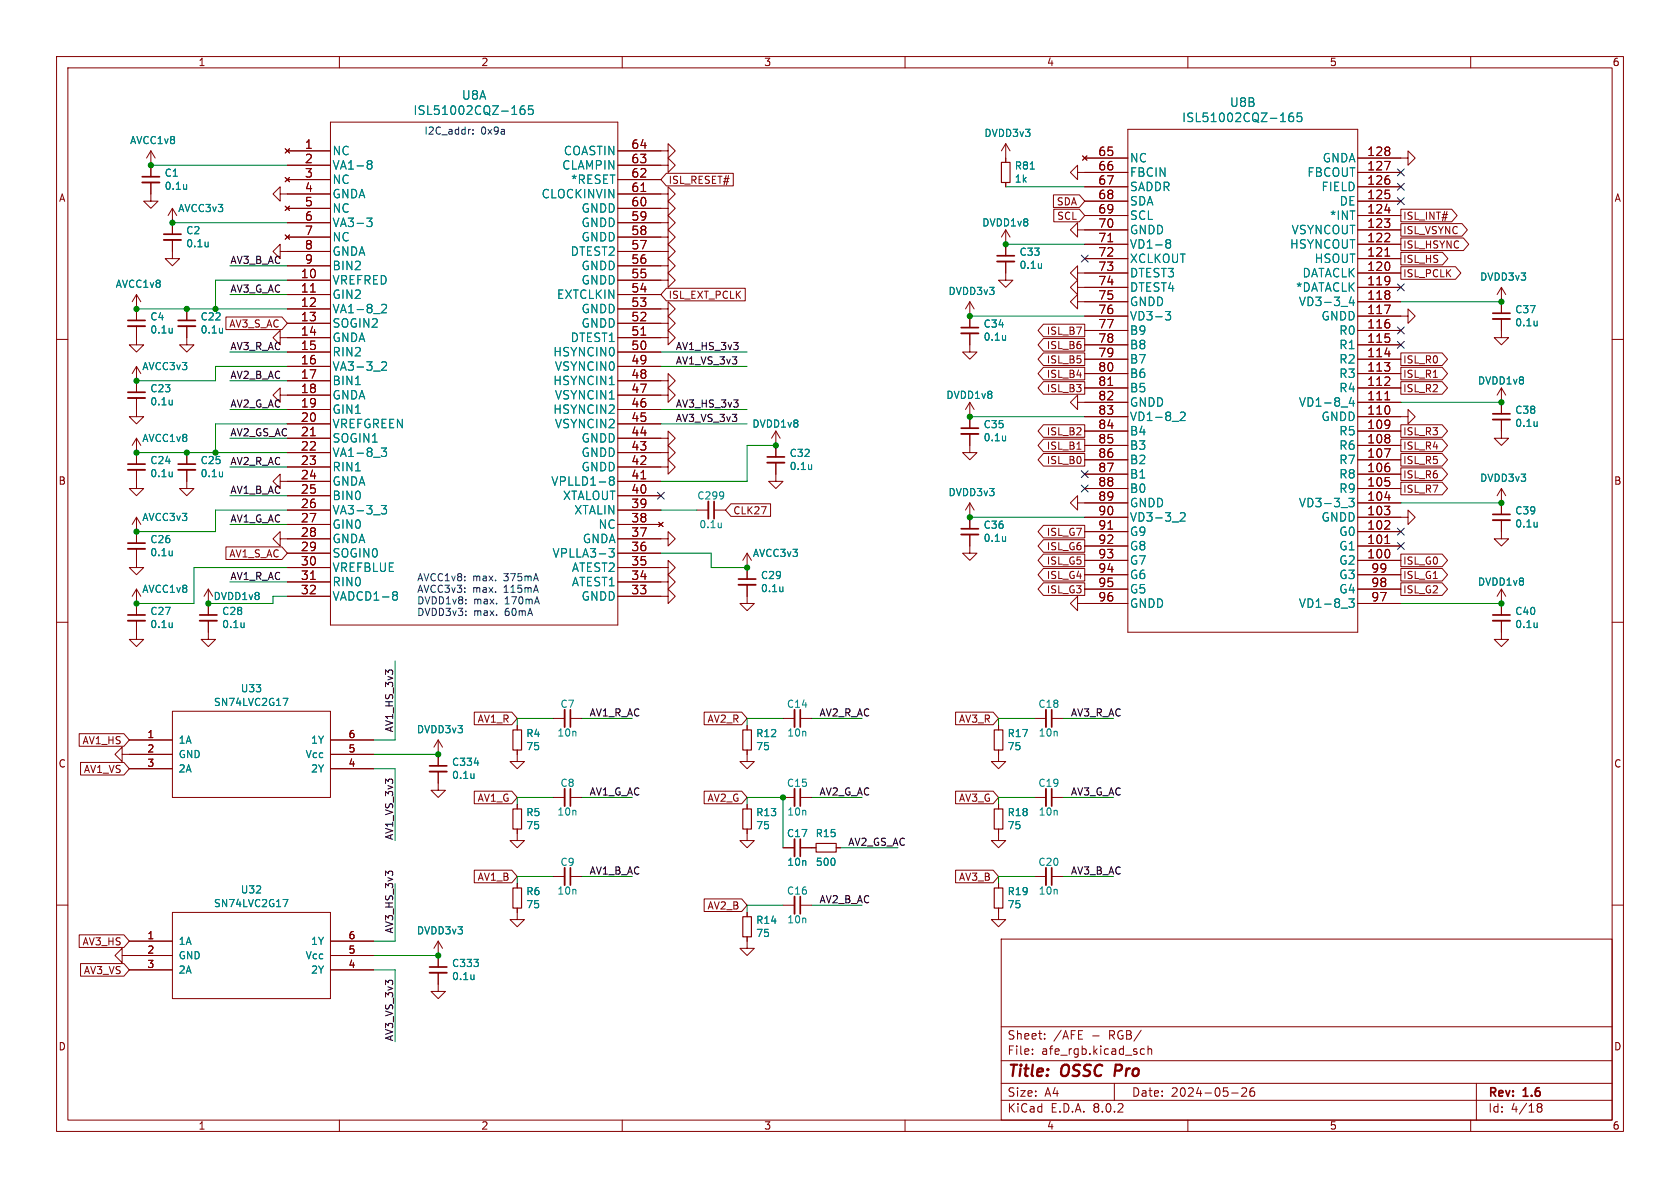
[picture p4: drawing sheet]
<svg xmlns="http://www.w3.org/2000/svg" width="297mm" height="210mm" viewBox="0 0 297 210" stroke-linecap="round" stroke-linejoin="round" font-family="sans-serif">
<g fill="none" stroke="#840000" stroke-width=".18">
<path d="M10 10h277v190h-277zM12 12h273v186h-273zM60 10v2M110 10v2M160 10v2M210 10v2M260 10v2M26.7 32.3v3.3h1.2l-1.2 1.2-1.3-1.2h1.3M26.7 26.7v4.5M26.7 26.7l-.8 1.2M26.7 26.7l.7 1.2M30.5 36.8l-.8 1.3"/>
<path d="M30.5 36.8v4.6M30.5 36.8l.7 1.3M49.5 34.3v-1.3l-1.2 1.3 1.2 1.3v-1.3h8.9M50.4 26.3l.8 .8M50.4 31.4l.8 .7M50.4 36.4l.8 .8M50.8 26.7h7.6M50.8 29.2h7.6M50.8 31.8h7.6M50.8 36.8h7.6M50.8 39.4h7.6M51.2 26.3l-.8 .8"/>
<path d="M51.2 31.4l-.8 .7M51.2 36.4l-.8 .8M58.4 21.6h50.8v88.9h-50.8zM109.2 26.7h8.9v-1.3l1.3 1.3-1.3 1.2v-1.2M109.2 29.2h8.9v-1.3l1.3 1.3-1.3 1.3v-1.3M109.2 34.3h8.9v-1.3l1.3 1.3-1.3 1.3v-1.3M109.2 39.4h8.9v-1.3l1.3 1.3-1.3 1.2v-1.2M109.2 36.8h8.9v-1.2l1.3 1.2-1.3 1.3v-1.3M109.2 31.8h7.6M113.3 33.8h.9M117.8 30.6h11.8v2.3h-11.8l-1-1.1zM177.8 25.4l-.8 1.3"/>
<path d="M177.8 25.4v3.3M177.8 32.3v.7M177.8 25.4l.8 1.3M186.2 34.4h4.6l1 1.2-1 1.1h-4.6zM186.3 37h4.5l1 1.1-1 1.1h-4.5zM190.5 30.5v-1.3l-1.3 1.3 1.3 1.3v-1.3h8.9M191.4 27.6l.8 .7M191.8 38.1h7.6M191.8 35.6h7.6M191.8 33h7.6M191.8 27.9h7.6M192.2 27.6l-.8 .7"/>
<path d="M199.4 22.9h40.6v88.9h-40.6zM240 27.9h8.9v-1.2l1.3 1.2-1.3 1.3v-1.3M240 38.1h7.6M240 35.6h7.6M240 33h7.6M240 30.5h7.6M244.8 28.5h1l-.7 1.5M244.8 37.2h1M247.6 37h9l1 1.1-1 1.1h-9zM247.6 39.5h10.9l.9 1.1-.9 1.2h-10.9zM10 60h2M24.1 57.7v3.3h1.3l-1.3 1.2-1.2-1.2h1.2"/>
<path d="M24.1 52.1v4.5M24.1 52.1l-.7 1.2M24.1 52.1l.8 1.2M30.5 42.4v3.3h1.2l-1.2 1.3-1.3-1.3h1.3M33 57.7v3.3h1.3l-1.3 1.2-1.3-1.2h1.3M33 54.6v2M39.9 56h9.9l1 1.2-1 1.1h-9.9zM49.5 59.7v-1.3l-1.2 1.3 1.2 1.3v-1.3h8.9M49.5 44.5v-1.3l-1.2 1.3 1.2 1.2v-1.2h8.9M50.4 41.5l.8 .8M50.8 49.5h7.6M50.8 52.1h7.6"/>
<path d="M50.8 54.6h7.6M50.8 57.2h7.6M50.8 47h7.6M50.8 41.9h7.6M51.2 41.5l-.8 .8M54.9 51.6h.9M109.2 57.2h8.9v-1.3l1.3 1.3-1.3 1.2v-1.2M109.2 54.6h8.9v-1.3l1.3 1.3-1.3 1.3v-1.3M109.2 59.7h8.9v-1.3l1.3 1.3-1.3 1.3v-1.3M109.2 41.9h8.9v-1.3l1.3 1.3-1.3 1.3v-1.3M109.2 49.5h8.9v-1.2l1.3 1.2-1.3 1.3v-1.3M109.2 47h8.9v-1.3l1.3 1.3-1.3 1.3v-1.3"/>
<path d="M109.2 44.5h8.9v-1.3l1.3 1.3-1.3 1.2v-1.2M109.2 52.1h7.6M113.3 59.2h.9M117.8 51h14v2.2h-14l-1-1.1zM171.4 58.9v3.3h1.3l-1.3 1.3-1.2-1.3h1.2M171.4 53.3v4.6M171.4 53.3l-.7 1.3M171.4 53.3l.8 1.3M177.8 46.2v3.3h1.3l-1.3 1.3-1.3-1.3h1.3M177.8 40.6v4.6M177.8 40.6l-.8 1.3M177.8 40.6l.8 1.3"/>
<path d="M184.5 57.3h7.3v2.2h-7.3l-1-1.1zM184.5 59.8h7.3v2.3h-7.3l-1-1.1zM190.5 50.8v-1.3l-1.3 1.3 1.3 1.3v-1.3h8.9M190.5 48.3v-1.3l-1.3 1.3 1.3 1.2v-1.2h8.9M190.5 53.3v-1.2l-1.3 1.2 1.3 1.3v-1.3h8.9M190.5 40.6v-1.2l-1.3 1.2 1.3 1.3v-1.3h8.9M191.8 58.4h7.6M191.8 55.9h7.6M191.8 45.7h7.6M191.8 43.2h7.6M195.9 42.7h.8M240 55.9h8.9v-1.3l1.3 1.3-1.3 1.3v-1.3"/>
<path d="M240 58.4h7.6M240 53.3h7.6M240 50.8h7.6M240 48.3h7.6M240 45.7h7.6M240 43.2h7.6M240 40.6h7.6M244.8 53.9h1l-.7 1.5M244.8 45.3h.9M247.6 44.6h7.4l1 1.1-1 1.1h-7.4zM247.6 42.1h11.1l1 1.1-1 1.1h-11.1zM247.6 47.1h9.7l1 1.2-1 1.1h-9.7z"/>
<path d="M265.4 56.4v3.3h1.3l-1.3 1.3-1.2-1.3h1.2M265.4 50.8v4.6M265.4 50.8l-.7 1.3M265.4 50.8l.8 1.3M285 60h2M24.1 70.4v3.3h1.3l-1.3 1.2-1.2-1.2h1.2M24.1 64.8v4.5M24.1 77.5v4.5M24.1 77.5l-.7 1.2M24.1 77.5l.8 1.2M24.1 64.8l-.7 1.2M24.1 64.8l.8 1.2"/>
<path d="M49.5 69.9v-1.3l-1.2 1.3 1.2 1.2v-1.2h8.9M50.8 62.2h7.6M50.8 64.8h7.6M50.8 67.3h7.6M50.8 72.4h7.6M50.8 74.9h7.6M50.8 77.5h7.6M54.9 77h.9M109.2 77.5h8.9v-1.3l1.3 1.3-1.3 1.2v-1.2M109.2 69.9h8.9v-1.3l1.3 1.3-1.3 1.2v-1.2M109.2 67.3h8.9v-1.3l1.3 1.3-1.3 1.3v-1.3M109.2 62.2h7.6"/>
<path d="M109.2 64.8h7.6M109.2 72.4h7.6M109.2 74.9h7.6M137.2 76.2l-.8 1.3M137.2 76.2v4.6M137.2 76.2l.7 1.3M171.4 76.7v3.3h1.3l-1.3 1.3-1.2-1.3h1.2M171.4 71.1l-.7 1.3M171.4 71.1v4.6M171.4 71.1l.8 1.3M184.5 77.6h7.3v2.3h-7.3l-1-1.2zM184.5 75.1h7.3v2.2h-7.3l-1-1.1z"/>
<path d="M184.5 64.9h7.3v2.3h-7.3l-1-1.2zM184.5 67.5h7.3v2.2h-7.3l-1-1.1zM184.5 62.4h7.3v2.2h-7.3l-1-1.1zM190.4 79.4h.7M190.5 71.1v-1.2l-1.3 1.2 1.3 1.3v-1.3h8.9M191.8 78.7h7.6M191.8 76.2h7.6M191.8 73.7h7.6M191.8 68.6h7.6M191.8 66h7.6M191.8 63.5h7.6M191.8 61h7.6"/>
<path d="M195.9 68.1h.8M240 73.7h8.9v-1.3l1.3 1.3-1.3 1.2v-1.2M240 78.7h7.6M240 76.2h7.6M240 71.1h7.6M240 68.6h7.6M240 66h7.6M240 63.5h7.6M240 61h7.6M244.8 79.3h1l-.7 1.5M244.8 70.7h.9M244.8 62.6h1"/>
<path d="M247.6 62.4h7.4l.9 1.1-.9 1.1h-7.4zM247.6 64.9h7.4l.9 1.1-.9 1.2h-7.4zM247.6 67.5h7.4l.9 1.1-.9 1.1h-7.4zM247.6 77.6h7.4l.9 1.1-.9 1.2h-7.4zM247.6 75.1h7.4l.9 1.1-.9 1.1h-7.4zM265.4 74.2v3.3h1.3l-1.3 1.2-1.2-1.2h1.2M265.4 68.6l-.7 1.3M265.4 68.6v4.6M265.4 68.6l.8 1.3M24.1 83.1v3.3h1.3l-1.3 1.2-1.2-1.2h1.2M24.1 97v3.3h1.3l-1.3 1.3-1.2-1.3h1.2M24.1 91.4l-.7 1.3"/>
<path d="M24.1 91.4v4.6M24.1 91.4l.8 1.3M33 83.1v3.3h1.3l-1.3 1.2-1.3-1.2h1.3M33 80v2M39.9 96.7h9.9l1 1.1-1 1.1h-9.9zM49.5 85.1v-1.3l-1.2 1.3 1.2 1.3v-1.3h8.9M49.5 95.3v-1.3l-1.2 1.3 1.2 1.2v-1.2h8.9M50.8 80h7.6M50.8 82.6h7.6M50.8 87.6h7.6M50.8 90.2h7.6M50.8 92.7h7.6"/>
<path d="M50.8 97.8h7.6M109.2 82.6h8.9v-1.3l1.3 1.3-1.3 1.2v-1.2M109.2 95.3h8.9v-1.3l1.3 1.3-1.3 1.2v-1.2M109.2 80h8.9v-1.3l1.3 1.3-1.3 1.3v-1.3M109.2 85.1h7.6M109.2 87.6h7.6M109.2 90.2h7.6M109.2 92.7h7.6M109.2 97.8h7.6M113.3 84.6h.9M116.5 92.3l.7 .8M117.2 92.3l-.7 .8"/>
<path d="M123.2 90.2h2M126.2 90.2h2.1M129.2 89.1h7v2.2h-7l-.9-1.1zM132.1 97.8v4.6M132.1 97.8l-.8 1.3M132.1 97.8l.7 1.3M137.2 81.8v3.3h1.2l-1.2 1.3-1.3-1.3h1.3M171.4 94.5v3.3h1.3l-1.3 1.3-1.2-1.3h1.2M171.4 88.9v4.6M171.4 88.9l-.7 1.3M171.4 88.9l.8 1.3M184.5 80.2h7.3v2.2h-7.3l-1-1.1z"/>
<path d="M184.5 97.9h7.3v2.3h-7.3l-1-1.1zM184.5 95.4h7.3v2.2h-7.3l-1-1.1zM184.5 92.9h7.3v2.2h-7.3l-1-1.1zM190.5 88.9v-1.3l-1.3 1.3 1.3 1.3v-1.3h8.9M191.8 99.1h7.6M191.8 96.5h7.6M191.8 94h7.6M191.8 91.4h7.6M191.8 86.4h7.6M191.8 83.8h7.6M191.8 81.3h7.6M195.9 93.5h.8"/>
<path d="M240 91.4h8.9v-1.2l1.3 1.2-1.3 1.3v-1.3M240 99.1h7.6M240 96.5h7.6M240 94h7.6M240 88.9h7.6M240 86.4h7.6M240 83.8h7.6M240 81.3h7.6M244.8 96.1h.9M244.8 88h1M247.6 82.7h7.4l.9 1.1-.9 1.1h-7.4zM247.6 80.2h7.4l.9 1.1-.9 1.1h-7.4z"/>
<path d="M247.6 97.9h7.4l.9 1.2-.9 1.1h-7.4zM247.6 85.2h7.4l.9 1.2-.9 1.1h-7.4zM265.4 91.9v3.4h1.3l-1.3 1.2-1.2-1.2h1.2M265.4 86.4v4.5M265.4 86.4l-.7 1.2M265.4 86.4l.8 1.2M10 110h2M24.1 109.7v3.3h1.3l-1.3 1.3-1.2-1.3h1.2M24.1 104.1v4.6M24.1 104.1l-.7 1.3M24.1 104.1l.8 1.3M36.8 109.7v3.3h1.3l-1.3 1.3-1.2-1.3h1.2"/>
<path d="M36.8 104.1v4.6M36.8 104.1l-.7 1.3M36.8 104.1l.8 1.3M50.8 100.3h7.6M50.8 102.9h7.6M50.8 105.4h7.6M54.9 102.4h.9M109.2 102.9h8.9v-1.3l1.3 1.3-1.3 1.2v-1.2M109.2 105.4h8.9v-1.3l1.3 1.3-1.3 1.3v-1.3M109.2 100.3h8.9v-1.2l1.3 1.2-1.3 1.3v-1.3M132.1 103.4v3.3h1.2l-1.2 1.3-1.3-1.3h1.3M184.5 100.5h7.3v2.2h-7.3l-1-1.1z"/>
<path d="M184.5 103h7.3v2.3h-7.3l-1-1.2zM190.5 106.7v-1.3l-1.3 1.3 1.3 1.3v-1.3h8.9M191.8 101.6h7.6M191.8 104.1h7.6M240 101.6h7.6M240 104.1h7.6M240 106.7h7.6M247.6 103h7.4l.9 1.1-.9 1.2h-7.4zM247.6 100.5h7.4l.9 1.1-.9 1.1h-7.4zM265.4 109.7v3.3h1.3l-1.3 1.3-1.2-1.3h1.2M265.4 104.1v4.6M265.4 104.1l-.7 1.3"/>
<path d="M265.4 104.1l.8 1.3M285 110h2M14 129.7h7.9l1 1.1-1 1.1h-7.9zM14.2 134.8h7.7l1 1.1-1 1.1h-7.7zM21.6 133.4v-1.3l-1.3 1.3 1.3 1.2v-1.2h8.9M22.9 130.8h7.6M22.9 135.9h7.6M30.5 125.7h27.9v15.3h-27.9zM58.4 130.8h7.6M58.4 133.4h7.6M58.4 135.9h7.6M77.5 136.4v3.3h1.2l-1.2 1.3-1.3-1.3h1.3"/>
<path d="M77.5 130.8v4.6M77.5 130.8l-.8 1.3M77.5 130.8l.7 1.3M83.8 125.9h6.7l.9 1.1-.9 1.1h-6.7zM83.8 139.9h6.7l.9 1.1-.9 1.1h-6.7zM91.4 132.6v2h1.3l-1.3 1.3-1.2-1.3h1.2M91.4 128.3v.7M97.8 127h2M100.8 127h2.1M124.5 125.9h6.6l1 1.1-1 1.1h-6.6zM124.5 139.9h6.6l1 1.1-1 1.1h-6.6zM132.1 132.6v2h1.2l-1.2 1.3-1.3-1.3h1.3"/>
<path d="M132.1 128.3v.7M138.4 127h2.1M141.5 127h2M168.9 139.9h6.7l.9 1.1-.9 1.1h-6.7zM168.9 125.9h6.7l.9 1.1-.9 1.1h-6.7zM176.5 132.6v2h1.3l-1.3 1.3-1.2-1.3h1.2M176.5 128.3v.7M182.9 127h2M185.9 127h2.1M10 160h2M83.8 153.8h6.7l.9 1.1-.9 1.2h-6.7zM91.4 146.6v2h1.3l-1.3 1.3-1.2-1.3h1.2"/>
<path d="M91.4 142.2v.8M91.4 156.2v.8M97.8 141h2M97.8 154.9h2M100.8 141h2.1M100.8 154.9h2.1M124.5 158.9h6.6l1 1.1-1 1.1h-6.6zM132.1 146.6v2h1.2l-1.2 1.3-1.3-1.3h1.3M132.1 142.2v.8M138.4 141h2.1M138.4 149.9h2.1M141.5 141h2"/>
<path d="M141.5 149.9h2.8M147.8 149.9h.8M168.9 153.8h6.7l.9 1.1-.9 1.2h-6.7zM176.5 146.6v2h1.3l-1.3 1.3-1.2-1.3h1.2M176.5 142.2v.8M176.5 156.2v.8M182.9 141h2M182.9 154.9h2M185.9 141h2.1M185.9 154.9h2.1M285 160h2M14 165.3h7.9l1 1.1-1 1.1h-7.9z"/>
<path d="M14.2 170.3h7.7l1 1.2-1 1.1h-7.7zM21.6 168.9v-1.3l-1.3 1.3 1.3 1.3v-1.3h8.9M22.9 166.4h7.6M22.9 171.5h7.6M30.5 161.3h27.9v15.2h-27.9zM58.4 166.4h7.6M58.4 168.9h7.6M58.4 171.5h7.6M77.5 172v3.3h1.2l-1.2 1.2-1.3-1.2h1.3M77.5 166.4l-.8 1.2M77.5 166.4v4.5M77.5 166.4l.7 1.2"/>
<path d="M91.4 160.5v2.1h1.3l-1.3 1.2-1.2-1.2h1.2M132.1 165.6v2h1.2l-1.2 1.3-1.3-1.3h1.3M132.1 161.3v.8M138.4 160h2.1M141.5 160h2M176.5 160.5v2.1h1.3l-1.3 1.2-1.2-1.2h1.2M177 166h108v32h-108zM60 198v2M110 198v2M160 198v2M177 194.5h108M177 191.5h108"/>
<path d="M177 187.5h108M177 181.5h108M182.5 186.3v.1M182.5 185.5v.1M184.7 183.6v.1M184.7 182.8v.1M197 191.5v3M201.6 186.1l.3 .3 .4-.1M202.3 185.5l-.4-.1-.3 .3M203 185.5l.2-.1 .3 .1 .1 .9M203 184.9v1.5M210 198v2"/>
<path d="M217.7 193.2h1.2M219.5 192.4l.6-.1 .2 .1 .1 .3-.9 1.1h.9M221.7 192.3a.59 .59 0 0 0-.7 .6v.6l.1 .2 .4 .1 .2-.1 .1-.5-.1-.3h-.5l-.2 .3M260 198v2M261 191.5v6.5M271.7 195.5l.3 .2M271.7 195.4l.3-.3 .5 .1 .1 .3-.3 .2M272 195.7h.3M272 195.7l-.3 .3M272.3 195.7l.3 .3-.1 .5-.5 .1-.3-.3"/>
</g>
<path d="M197.3 188.2l-.3 2" fill="none" stroke="#840000" stroke-width=".4"/>
<path d="M177 28.7h1.6v3.6h-1.6zM90.7 129h1.5v3.6h-1.5zM131.3 129h1.5v3.6h-1.5zM175.8 129h1.5v3.6h-1.5zM90.7 143h1.5v3.6h-1.5zM90.7 157h1.5v3.5h-1.5zM131.3 143h1.5v3.6h-1.5zM144.3 149.1h3.5v1.5h-3.5zM175.8 143h1.5v3.6h-1.5zM175.8 157h1.5v3.5h-1.5zM131.3 162.1h1.5v3.5h-1.5z" fill="none" stroke="#840000" stroke-width=".2"/>
<g fill="none" stroke="#008484" stroke-width=".18">
<path d="M92.7 18.7a.6 .6 0 0 0-.8 .7v.5l.2 .3h.4l.2-.1 .1-.5-.1-.2-.5-.1-.3 .3M94.2 18.7h-.7l-.1 .7 .2-.1 .5 .1 .2 .2-.1 .5-.2 .1-.6-.1M228.6 20a.6 .6 0 0 0-.8 .6v.6l.2 .2 .4 .1 .2-.1 .1-.6-.1-.2h-.5l-.3 .2M230.1 20h-.7l-.1 .7 .2-.1h.5l.2 .2-.1 .6-.2 .1-.6-.1M33 32.6v.9M33 33.4h-.1M64.8 38.6h1l-.5 .5 .4 .2 .1 .5-.3 .3h-.4M65.1 29h.1M65.1 28.5l.4-.1 .2 .1 .1 .3-.3 .2M65.2 29h.3M65.2 29l-.1 .1M65.5 29l.3 .3-.1 .5-.2 .1-.4-.1"/>
<path d="M182.1 29.9h.8M30.4 58v.9M30.4 58.8h.1M36.8 42.8v.8M36.8 43.5l-.1 .1M39.3 58v.9M39.3 58.8h.1M67.5 53.9l.6-.1 .2 .1v.3l-.9 1.1h.9M177.8 59.3v.8M184.1 46.6v.8M184.1 47.3v.1M206 55.1h1l-.5 .5 .4 .2v.6l-.2 .2-.6-.1"/>
<path d="M206.2 42.9l.2 .1M206.2 42.5l.2-.1 .5 .1 .1 .2-.3 .3M206.4 43h.3M206.4 43l-.2 .2M206.7 43l.3 .3-.1 .4-.2 .2-.5-.2M238.9 52.5l-.4 1h1M239.2 53v1M271.7 56.8v.8M271.7 57.5h.1M30.4 70.7v.9M30.4 71.5h.1M62.8 68h.9"/>
<path d="M67.4 79.2h.9l-.5 .6 .5 .1v.7l-.2 .1h-.5l-.2-.1M67.5 64.1l.6-.1 .2 .1v.3l-.9 1.1h.9M177.8 77.1v.8M177.8 60l-.1 .1M177.8 77.8l-.1 .1M208.7 73l.5-.2 .2 .2 .1 .3-.9 1h.9M238.9 70.2l-.4 1.1h1M239.2 70.8v1M271.7 74.5v.9M271.7 75.3h.1M30.4 83.4v.9M30.4 97.4v.8"/>
<path d="M30.4 84.2h.1M30.4 98.1v.1M39.3 83.4v.9M39.3 84.2h.1M67.4 89.4h.9l-.5 .5 .5 .2v.6l-.2 .2h-.5l-.2-.2M108 84.9l-.3 .3v.3l.3 .3 .4-.1 .2-.2-.1-.4-.2-.2M108 84.3l-.3 .3 .3 .3M108 84.9h.3M108.3 84.3l.3 .3-.3 .3M108.6 97l-.5 .5 .4 .2v.6l-.2 .2-.6-.1M127.5 92.4v.9M127.5 93.2h.1"/>
<path d="M143.5 82.2v.8M143.5 82.9h-.1M177.8 94.9v.8M177.8 95.6h-.1M208.7 90.8l.5-.2 .2 .2 .1 .3-.9 1h.9M239.4 88.1l-.5 .6 .4 .1v.6l-.2 .2h-.4l-.2-.2M271.7 92.3v.9M271.7 93v.1M30.4 110.1v.8M30.4 110.8v.1M43.1 110.1v.8M43.1 110.8v.1"/>
<path d="M69.5 105.2h.2M69.5 104.7l.5-.1 .2 .1 .1 .3-.3 .2M69.7 105.2h.3M69.7 105.2l-.2 .1M70 105.2l.3 .3-.1 .5-.2 .1-.5-.1M138.4 103.7v.9M138.4 104.5h-.1M239.4 105.9l-.5 .5 .4 .2v.6l-.2 .2h-.4l-.2-.2M271.7 110.1v.8M271.7 110.8v.1M50 123.4h.9l-.6 1.3M83.8 136.8v.8"/>
<path d="M83.8 137.5l-.1 .1M83.8 134.9h.8M50 159h.9l-.6 1.3M83.8 172.3v.9M83.8 173.1h-.1"/>
</g>
<g fill="none" stroke="#840000" stroke-width=".33">
<path d="M25.1 32.3h3.1M22.6 57.7h3.1M29 42.4h3M31.5 57.7h3M169.9 58.9h3.1M176.3 46.2h3M263.9 56.4h3.1M22.6 70.4h3.1M169.9 76.7h3.1M263.9 74.2h3.1M22.6 83.1h3.1M22.6 97h3.1"/>
<path d="M31.5 83.1h3M125.2 88.6v3.1M135.6 81.8h3.1M169.9 94.5h3.1M263.9 91.9h3.1M22.6 109.7h3.1M35.3 109.7h3.1M130.6 103.4h3M263.9 109.7h3.1M75.9 136.4h3.1M99.8 125.5v3M99.8 139.4v3.1"/>
<path d="M140.5 125.5v3M140.5 139.4v3.1M184.9 125.5v3M184.9 139.4v3.1M99.8 153.4v3.1M140.5 148.3v3.1M140.5 158.5v3M184.9 153.4v3.1M75.9 172h3.1"/>
</g>
<g fill="none" stroke="#840000" stroke-width=".3">
<path d="M25.1 31.2h3.1M22.6 56.6h3.1M29 41.4h3M31.5 56.6h3M169.9 57.9h3.1M176.3 45.2h3M263.9 55.4h3.1M22.6 69.3h3.1M169.9 75.7h3.1M263.9 73.2h3.1M22.6 82h3.1M22.6 96h3.1"/>
<path d="M31.5 82h3M126.2 88.6v3.1M135.6 80.8h3.1M169.9 93.5h3.1M263.9 90.9h3.1M22.6 108.7h3.1M35.3 108.7h3.1M130.6 102.4h3M263.9 108.7h3.1M75.9 135.4h3.1M100.8 125.5v3M100.8 139.4v3.1"/>
<path d="M141.5 125.5v3M141.5 139.4v3.1M185.9 125.5v3M185.9 139.4v3.1M100.8 153.4v3.1M141.5 148.3v3.1M141.5 158.5v3M185.9 153.4v3.1M75.9 170.9h3.1"/>
</g>
<path d="M83.1 22.9h.1M83.6 23.6v.1M83.6 22.9v.2" fill="none" stroke="#0000c2" stroke-width=".18"/>
<g fill="none" stroke="#008400" stroke-width=".18">
<path d="M26.7 29.2h24.1M30.5 39.4h20.3M177.8 33h14M24.1 54.6h26.7M40.6 52.1h10.2M40.6 47h10.2M50.8 49.5h-12.7v5.1M171.4 55.9h20.4M177.8 43.2h14M247.6 53.3h17.8M40.6 62.2h10.2M40.6 77.5h10.2"/>
<path d="M40.6 67.3h10.2M40.6 72.4h10.2M50.8 64.8h-12.7v2.5h-14M50.8 74.9h-12.7v5.1M116.8 64.8h15.3M116.8 62.2h15.3M116.8 74.9h15.3M116.8 72.4h15.3M137.2 78.7h-5.1v6.4h-15.3M171.4 73.7h20.4M247.6 71.1h17.8M24.1 80h26.7"/>
<path d="M40.6 87.6h10.2M40.6 92.7h10.2M40.6 82.6h10.2M50.8 90.2h-12.7v3.8h-14M116.8 90.2h6.4M116.8 97.8h8.9v2.5h6.4M171.4 91.4h20.4M247.6 88.9h17.8M40.6 102.9h10.2M50.8 100.3h-16.5v6.4h-10.2M50.8 105.4h-2.5v1.3h-11.5M69.8 116.8v14h-3.8"/>
<path d="M247.6 106.7h17.8M66 135.9h3.8v12.7M66 133.4h11.5M97.8 127h-6.4v1.3M102.9 127h8.9M138.4 127h-6.3v1.3M143.5 127h8.9M182.9 127h-6.4v1.3M188 127h8.8M69.8 156.2v10.2h-3.8M97.8 154.9h-6.4v1.3M97.8 141h-6.4v1.2"/>
<path d="M102.9 154.9h8.9M102.9 141h8.9M132.1 142.2v-1.2h6.3v8.9M143.5 141h8.9M148.6 149.9h10.1M182.9 154.9h-6.4v1.3M182.9 141h-6.4v1.2M188 154.9h8.8M188 141h8.8M66 171.5h3.8v12.7M66 168.9h11.5M138.4 160h-6.3v1.3"/>
<path d="M143.5 160h8.9"/>
</g>
<g fill="none" stroke="#000084" stroke-width=".18">
<path d="M247 29.9l1.3 1.2M247 32.4l1.3 1.2M247 35l1.3 1.2M248.3 29.9l-1.3 1.2M248.3 32.4l-1.3 1.2M248.3 35l-1.3 1.2M191.2 45.1l1.2 1.2M192.4 45.1l-1.2 1.2M247 57.8l1.3 1.2M247 50.2l1.3 1.2M248.3 57.8l-1.3 1.2M248.3 50.2l-1.3 1.2"/>
<path d="M247 60.4l1.3 1.2M248.3 60.4l-1.3 1.2M116.2 87l1.2 1.2M117.4 87l-1.2 1.2M191.2 83.2l1.2 1.2M191.2 85.8l1.2 1.2M192.4 83.2l-1.2 1.2M192.4 85.8l-1.2 1.2M247 95.9l1.3 1.2M247 93.4l1.3 1.2M248.3 95.9l-1.3 1.2M248.3 93.4l-1.3 1.2"/>
</g>
<g fill="#008400" stroke="#008400" stroke-width=".18">
<circle cx="265.4" cy="88.9" r=".46"/>
<circle cx="265.4" cy="106.7" r=".46"/>
<circle cx="137.2" cy="78.7" r=".46"/>
<circle cx="138.4" cy="141" r=".46"/>
<circle cx="132.1" cy="100.3" r=".46"/>
<circle cx="171.4" cy="55.9" r=".46"/>
<circle cx="177.8" cy="43.2" r=".46"/>
<circle cx="171.4" cy="91.4" r=".46"/>
<circle cx="171.4" cy="73.7" r=".46"/>
<circle cx="265.4" cy="53.3" r=".46"/>
<circle cx="265.4" cy="71.1" r=".46"/>
<circle cx="77.5" cy="168.9" r=".46"/>
<circle cx="38.1" cy="80" r=".46"/>
<circle cx="33" cy="80" r=".46"/>
<circle cx="24.1" cy="80" r=".46"/>
<circle cx="38.1" cy="54.6" r=".46"/>
<circle cx="24.1" cy="54.6" r=".46"/>
<circle cx="24.1" cy="67.3" r=".46"/>
<circle cx="36.8" cy="106.7" r=".46"/>
<circle cx="77.5" cy="133.4" r=".46"/>
<circle cx="24.1" cy="106.7" r=".46"/>
<circle cx="24.1" cy="94" r=".46"/>
<circle cx="33" cy="54.6" r=".46"/>
<circle cx="30.5" cy="39.4" r=".46"/>
<circle cx="26.7" cy="29.2" r=".46"/>
</g>
<g font-size="2.8" fill="#840000">
<text x="178" y="190.9">Title:</text>
<text x="187.7" y="190.9">OSSC</text>
<text x="197.9" y="190.9">Pro</text>
</g>
<g font-size="2.1" fill="#008484">
<text x="81.6" y="17.8">U8A</text>
<text x="73" y="20.5">ISL51002CQZ-165</text>
<text x="208.9" y="21.8">ISL51002CQZ-165</text>
<text x="217.3" y="19.1">U8B</text>
<text x="58.7" y="27.6">NC</text>
<text x="99.6" y="27.6">COASTIN</text>
<text x="199.6" y="28.9">NC</text>
<text x="233.8" y="28.9">GNDA</text>
<text x="58.7" y="30.2">VA1-8</text>
<text x="58.7" y="32.7">NC</text>
<text x="58.7" y="35.3">GNDA</text>
<text x="95.7" y="35.3">CLOCKINVIN</text>
<text x="99.3" y="30.2">CLAMPIN</text>
<text x="100.9" y="32.7">*RESET</text>
<text x="199.6" y="31.5">FBCIN</text>
<text x="199.6" y="34">SADDR</text>
<text x="231.1" y="31.5">FBCOUT</text>
<text x="233.6" y="34">FIELD</text>
<text x="58.7" y="37.8">NC</text>
<text x="58.7" y="40.3">VA3-3</text>
<text x="102.7" y="40.3">GNDD</text>
<text x="102.7" y="37.8">GNDD</text>
<text x="199.6" y="36.5">SDA</text>
<text x="199.6" y="39.1">SCL</text>
<text x="199.6" y="41.6">GNDD</text>
<text x="228.3" y="41.6">VSYNCOUT</text>
<text x="235.1" y="39.1">*INT</text>
<text x="236.8" y="36.5">DE</text>
<text x="58.7" y="42.9">NC</text>
<text x="58.7" y="45.4">GNDA</text>
<text x="58.7" y="48">BIN2</text>
<text x="100.8" y="45.4">DTEST2</text>
<text x="102.7" y="48">GNDD</text>
<text x="102.7" y="42.9">GNDD</text>
<text x="199.6" y="44.2">VD1-8</text>
<text x="199.6" y="46.7">XCLKOUT</text>
<text x="228" y="44.2">HSYNCOUT</text>
<text x="232.3" y="46.7">HSOUT</text>
<text x="58.7" y="50.5">VREFRED</text>
<text x="58.7" y="53">GIN2</text>
<text x="98.4" y="53">EXTCLKIN</text>
<text x="102.7" y="50.5">GNDD</text>
<text x="199.6" y="49.2">DTEST3</text>
<text x="199.6" y="51.8">DTEST4</text>
<text x="229.1" y="51.8">*DATACLK</text>
<text x="230.2" y="49.2">DATACLK</text>
<text x="58.7" y="55.6">VA1-8_2</text>
<text x="58.7" y="58.1">SOGIN2</text>
<text x="102.7" y="58.1">GNDD</text>
<text x="102.7" y="55.6">GNDD</text>
<text x="199.6" y="54.3">GNDD</text>
<text x="199.6" y="56.9">VD3-3</text>
<text x="199.6" y="59.4">B9</text>
<text x="229.6" y="54.3">VD3-3_4</text>
<text x="233.6" y="56.9">GNDD</text>
<text x="236.7" y="59.4">R0</text>
<text x="58.7" y="60.7">GNDA</text>
<text x="58.7" y="63.2">RIN2</text>
<text x="58.7" y="65.7">VA3-3_2</text>
<text x="97.7" y="63.2">HSYNCIN0</text>
<text x="98" y="65.7">VSYNCIN0</text>
<text x="100.8" y="60.7">DTEST1</text>
<text x="199.6" y="61.9">B8</text>
<text x="199.6" y="64.5">B7</text>
<text x="236.7" y="64.5">R2</text>
<text x="236.7" y="61.9">R1</text>
<text x="58.7" y="68.3">BIN1</text>
<text x="58.7" y="70.8">GNDA</text>
<text x="97.7" y="68.3">HSYNCIN1</text>
<text x="98" y="70.8">VSYNCIN1</text>
<text x="199.6" y="67">B6</text>
<text x="199.6" y="69.6">B5</text>
<text x="236.7" y="69.6">R4</text>
<text x="236.7" y="67">R3</text>
<text x="58.7" y="73.4">GIN1</text>
<text x="58.7" y="75.9">VREFGREEN</text>
<text x="97.7" y="73.4">HSYNCIN2</text>
<text x="98" y="75.9">VSYNCIN2</text>
<text x="199.6" y="72.1">GNDD</text>
<text x="199.6" y="74.6">VD1-8_2</text>
<text x="199.6" y="77.2">B4</text>
<text x="229.6" y="72.1">VD1-8_4</text>
<text x="233.6" y="74.6">GNDD</text>
<text x="236.7" y="77.2">R5</text>
<text x="58.7" y="78.4">SOGIN1</text>
<text x="58.7" y="81">VA1-8_3</text>
<text x="58.7" y="83.5">RIN1</text>
<text x="102.7" y="83.5">GNDD</text>
<text x="102.7" y="81">GNDD</text>
<text x="102.7" y="78.4">GNDD</text>
<text x="199.6" y="79.7">B3</text>
<text x="199.6" y="82.3">B2</text>
<text x="236.7" y="82.3">R7</text>
<text x="236.7" y="79.7">R6</text>
<text x="58.7" y="86.1">GNDA</text>
<text x="58.7" y="88.6">BIN0</text>
<text x="97.4" y="86.1">VPLLD1-8</text>
<text x="99.5" y="88.6">XTALOUT</text>
<text x="199.6" y="84.8">B1</text>
<text x="199.6" y="87.3">B0</text>
<text x="199.6" y="89.9">GNDD</text>
<text x="229.6" y="89.9">VD3-3_3</text>
<text x="236.7" y="87.3">R9</text>
<text x="236.7" y="84.8">R8</text>
<text x="58.7" y="91.1">VA3-3_3</text>
<text x="58.7" y="93.7">GIN0</text>
<text x="101.5" y="91.1">XTALIN</text>
<text x="105.7" y="93.7">NC</text>
<text x="199.6" y="92.4">VD3-3_2</text>
<text x="199.6" y="95">G9</text>
<text x="233.6" y="92.4">GNDD</text>
<text x="236.7" y="95">G0</text>
<text x="58.7" y="96.2">GNDA</text>
<text x="58.7" y="98.8">SOGIN0</text>
<text x="58.7" y="101.3">VREFBLUE</text>
<text x="97.6" y="98.8">VPLLA3-3</text>
<text x="101" y="101.3">ATEST2</text>
<text x="103" y="96.2">GNDA</text>
<text x="199.6" y="97.5">G8</text>
<text x="199.6" y="100">G7</text>
<text x="236.7" y="100">G2</text>
<text x="236.7" y="97.5">G1</text>
<text x="58.7" y="103.8">RIN0</text>
<text x="58.7" y="106.4">VADCD1-8</text>
<text x="101" y="103.8">ATEST1</text>
<text x="102.7" y="106.4">GNDD</text>
<text x="199.6" y="102.6">G6</text>
<text x="199.6" y="105.1">G5</text>
<text x="199.6" y="107.7">GNDD</text>
<text x="229.6" y="107.7">VD1-8_3</text>
<text x="236.7" y="105.1">G4</text>
<text x="236.7" y="102.6">G3</text>
</g>
<g font-size="2.1" fill="#840000">
<text x="53.8" y="26.4">1</text>
<text x="53.8" y="29">2</text>
<text x="111.5" y="29">63</text>
<text x="111.5" y="26.4">64</text>
<text x="194.1" y="27.7">65</text>
<text x="241.6" y="27.7">128</text>
<text x="53.8" y="31.5">3</text>
<text x="53.8" y="34">4</text>
<text x="111.5" y="34">61</text>
<text x="111.5" y="31.5">62</text>
<text x="194.1" y="30.2">66</text>
<text x="194.1" y="32.8">67</text>
<text x="194.1" y="35.3">68</text>
<text x="241.6" y="35.3">125</text>
<text x="241.6" y="32.8">126</text>
<text x="241.6" y="30.2">127</text>
<text x="53.8" y="36.6">5</text>
<text x="53.8" y="39.1">6</text>
<text x="53.8" y="41.7">7</text>
<text x="111.5" y="41.7">58</text>
<text x="111.5" y="39.1">59</text>
<text x="111.5" y="36.6">60</text>
<text x="194.1" y="37.8">69</text>
<text x="194.1" y="40.4">70</text>
<text x="241.6" y="40.4">123</text>
<text x="241.6" y="37.8">124</text>
<text x="53.8" y="44.2">8</text>
<text x="53.8" y="46.7">9</text>
<text x="111.5" y="46.7">56</text>
<text x="111.5" y="44.2">57</text>
<text x="194.1" y="42.9">71</text>
<text x="194.1" y="45.5">72</text>
<text x="241.6" y="45.5">121</text>
<text x="241.6" y="42.9">122</text>
<text x="53.1" y="49.3">10</text>
<text x="53.1" y="51.8">11</text>
<text x="111.5" y="51.8">54</text>
<text x="111.5" y="49.3">55</text>
<text x="194.1" y="48">73</text>
<text x="194.1" y="50.5">74</text>
<text x="194.1" y="53.1">75</text>
<text x="241.6" y="53.1">118</text>
<text x="241.6" y="50.5">119</text>
<text x="241.6" y="48">120</text>
<text x="53.1" y="54.4">12</text>
<text x="53.1" y="56.9">13</text>
<text x="53.1" y="59.4">14</text>
<text x="111.5" y="59.4">51</text>
<text x="111.5" y="56.9">52</text>
<text x="111.5" y="54.4">53</text>
<text x="194.1" y="55.6">76</text>
<text x="194.1" y="58.2">77</text>
<text x="241.6" y="58.2">116</text>
<text x="241.6" y="55.6">117</text>
<text x="53.1" y="62">15</text>
<text x="53.1" y="64.5">16</text>
<text x="111.5" y="64.5">49</text>
<text x="111.5" y="62">50</text>
<text x="194.1" y="60.7">78</text>
<text x="194.1" y="63.2">79</text>
<text x="194.1" y="65.8">80</text>
<text x="241.6" y="65.8">113</text>
<text x="241.6" y="63.2">114</text>
<text x="241.6" y="60.7">115</text>
<text x="53.1" y="67.1">17</text>
<text x="53.1" y="69.6">18</text>
<text x="111.5" y="69.6">47</text>
<text x="111.5" y="67.1">48</text>
<text x="194.1" y="68.3">81</text>
<text x="194.1" y="70.9">82</text>
<text x="241.6" y="70.9">111</text>
<text x="241.6" y="68.3">112</text>
<text x="53.1" y="72.1">19</text>
<text x="53.1" y="74.7">20</text>
<text x="53.1" y="77.2">21</text>
<text x="111.5" y="77.2">44</text>
<text x="111.5" y="74.7">45</text>
<text x="111.5" y="72.1">46</text>
<text x="194.1" y="73.4">83</text>
<text x="194.1" y="75.9">84</text>
<text x="241.6" y="75.9">109</text>
<text x="241.6" y="73.4">110</text>
<text x="53.1" y="79.8">22</text>
<text x="53.1" y="82.3">23</text>
<text x="111.5" y="82.3">42</text>
<text x="111.5" y="79.8">43</text>
<text x="194.1" y="78.5">85</text>
<text x="194.1" y="81">86</text>
<text x="194.1" y="83.6">87</text>
<text x="241.6" y="83.6">106</text>
<text x="241.6" y="81">107</text>
<text x="241.6" y="78.5">108</text>
<text x="53.1" y="84.8">24</text>
<text x="53.1" y="87.4">25</text>
<text x="53.1" y="89.9">26</text>
<text x="111.5" y="89.9">39</text>
<text x="111.5" y="87.4">40</text>
<text x="111.5" y="84.8">41</text>
<text x="194.1" y="86.1">88</text>
<text x="194.1" y="88.6">89</text>
<text x="241.6" y="88.6">104</text>
<text x="241.6" y="86.1">105</text>
<text x="53.1" y="92.5">27</text>
<text x="53.1" y="95">28</text>
<text x="111.5" y="95">37</text>
<text x="111.5" y="92.5">38</text>
<text x="194.1" y="91.2">90</text>
<text x="194.1" y="93.7">91</text>
<text x="241.6" y="93.7">102</text>
<text x="241.6" y="91.2">103</text>
<text x="53.1" y="97.5">29</text>
<text x="53.1" y="100.1">30</text>
<text x="111.5" y="100.1">35</text>
<text x="111.5" y="97.5">36</text>
<text x="194.1" y="96.3">92</text>
<text x="194.1" y="98.8">93</text>
<text x="194.1" y="101.3">94</text>
<text x="241.6" y="98.8">100</text>
<text x="241.6" y="96.3">101</text>
<text x="242.3" y="101.3">99</text>
<text x="53.1" y="102.6">31</text>
<text x="53.1" y="105.2">32</text>
<text x="111.5" y="105.2">33</text>
<text x="111.5" y="102.6">34</text>
<text x="194.1" y="103.9">95</text>
<text x="194.1" y="106.4">96</text>
<text x="242.3" y="106.4">97</text>
<text x="242.3" y="103.9">98</text>
<text x="178" y="184">Sheet:</text>
<text x="186.2" y="184">/AFE</text>
<text x="193" y="184">-</text>
<text x="196.2" y="184">RGB/</text>
<text x="178" y="186.7">File:</text>
<text x="184.1" y="186.7">afe_rgb.kicad_sch</text>
<text x="178" y="196.9">KiCad</text>
<text x="178" y="194.1">Size:</text>
<text x="184.7" y="194.1">A4</text>
<text x="185.7" y="196.9">E.D.A.</text>
<text x="193.3" y="196.9">8.0.2</text>
<text x="200" y="194.1">Date:</text>
<text x="207" y="194.1">2024-05-26</text>
<text x="263" y="194.3">Rev:</text>
<text x="263" y="196.9">Id:</text>
<text x="267.1" y="196.9">4/18</text>
<text x="269.4" y="194.3">1.6</text>
</g>
<g font-size="1.8" fill="#840000">
<text x="35" y="11.9">1</text>
<text x="85" y="11.9">2</text>
<text x="135" y="11.9">3</text>
<text x="185" y="11.9">4</text>
<text x="235" y="11.9">5</text>
<text x="285" y="11.9">6</text>
<text x="10.3" y="35.9">A</text>
<text x="118.1" y="32.7">ISL_RESET#</text>
<text x="285.3" y="35.9">A</text>
<text x="186.7" y="36.5">SDA</text>
<text x="186.8" y="39.1">SCL</text>
<text x="248" y="39.1">ISL_INT#</text>
<text x="248" y="41.6">ISL_VSYNC</text>
<text x="248" y="46.7">ISL_HS</text>
<text x="248" y="44.1">ISL_HSYNC</text>
<text x="118.1" y="53">ISL_EXT_PCLK</text>
<text x="248" y="49.2">ISL_PCLK</text>
<text x="40.4" y="58.1">AV3_S_AC</text>
<text x="185" y="59.4">ISL_B7</text>
<text x="185" y="61.9">ISL_B6</text>
<text x="185" y="64.5">ISL_B5</text>
<text x="248" y="64.5">ISL_R0</text>
<text x="185" y="67">ISL_B4</text>
<text x="185" y="69.5">ISL_B3</text>
<text x="248" y="67">ISL_R1</text>
<text x="248" y="69.5">ISL_R2</text>
<text x="185" y="77.2">ISL_B2</text>
<text x="248" y="77.2">ISL_R3</text>
<text x="185" y="79.7">ISL_B1</text>
<text x="185" y="82.2">ISL_B0</text>
<text x="248" y="82.2">ISL_R5</text>
<text x="248" y="79.7">ISL_R4</text>
<text x="10.3" y="85.9">B</text>
<text x="248" y="84.8">ISL_R6</text>
<text x="248" y="87.3">ISL_R7</text>
<text x="285.3" y="85.9">B</text>
<text x="129.5" y="91.1">CLK27</text>
<text x="185" y="94.9">ISL_G7</text>
<text x="40.4" y="98.7">AV1_S_AC</text>
<text x="185" y="100">ISL_G5</text>
<text x="185" y="97.5">ISL_G6</text>
<text x="248" y="100">ISL_G0</text>
<text x="185" y="102.6">ISL_G4</text>
<text x="185" y="105.1">ISL_G3</text>
<text x="248" y="105.1">ISL_G2</text>
<text x="248" y="102.6">ISL_G1</text>
<text x="14.5" y="131.8">AV1_HS</text>
<text x="26" y="130.6">1</text>
<text x="61.5" y="130.6">6</text>
<text x="84.3" y="128">AV1_R</text>
<text x="125" y="128">AV2_R</text>
<text x="169.4" y="128">AV3_R</text>
<text x="10.3" y="135.9">C</text>
<text x="14.7" y="136.8">AV1_VS</text>
<text x="26" y="133.1">2</text>
<text x="26" y="135.6">3</text>
<text x="61.5" y="135.6">4</text>
<text x="61.5" y="133.1">5</text>
<text x="285.3" y="135.9">C</text>
<text x="84.3" y="141.9">AV1_G</text>
<text x="125" y="141.9">AV2_G</text>
<text x="169.4" y="141.9">AV3_G</text>
<text x="84.3" y="155.9">AV1_B</text>
<text x="169.4" y="155.9">AV3_B</text>
<text x="125" y="161">AV2_B</text>
<text x="14.5" y="167.3">AV3_HS</text>
<text x="26" y="166.1">1</text>
<text x="61.5" y="166.1">6</text>
<text x="14.7" y="172.4">AV3_VS</text>
<text x="26" y="168.7">2</text>
<text x="26" y="171.2">3</text>
<text x="61.5" y="171.2">4</text>
<text x="61.5" y="168.7">5</text>
<text x="10.3" y="185.9">D</text>
<text x="285.3" y="185.9">D</text>
<text x="35" y="199.9">1</text>
<text x="85" y="199.9">2</text>
<text x="135" y="199.9">3</text>
<text x="185" y="199.9">4</text>
<text x="235" y="199.9">5</text>
<text x="285" y="199.9">6</text>
</g>
<g font-size="1.8" fill="#0000c2">
<text x="74.9" y="23.9">I2C_addr:</text>
<text x="85" y="23.9">0x9a</text>
<text x="73.7" y="102.8">AVCC1v8:</text>
<text x="73.7" y="104.9">AVCC3v3:</text>
<text x="73.7" y="106.9">DVDD1v8:</text>
<text x="83.5" y="102.8">max.</text>
<text x="83.5" y="104.9">max.</text>
<text x="83.7" y="106.9">max.</text>
<text x="89.2" y="102.8">375mA</text>
<text x="89.2" y="104.9">115mA</text>
<text x="89.4" y="106.9">170mA</text>
<text x="73.7" y="109">DVDD3v3:</text>
<text x="83.7" y="109">max.</text>
<text x="89.4" y="109">60mA</text>
</g>
<g font-size="1.8" fill="#008484">
<text x="22.9" y="25.7">AVCC1v8</text>
<text x="173.9" y="24.4">DVDD3v3</text>
<text x="29" y="31.4">C1</text>
<text x="29" y="33.8">0.1u</text>
<text x="179.3" y="30.2">R81</text>
<text x="179.3" y="32.5">1k</text>
<text x="31.4" y="37.7">AVCC3v3</text>
<text x="32.8" y="41.6">C2</text>
<text x="173.6" y="40.2">DVDD1v8</text>
<text x="32.8" y="43.9">0.1u</text>
<text x="180.1" y="45.4">C33</text>
<text x="180.1" y="47.7">0.1u</text>
<text x="20.4" y="51.1">AVCC1v8</text>
<text x="167.6" y="52.3">DVDD3v3</text>
<text x="261.6" y="49.8">DVDD3v3</text>
<text x="26.5" y="56.8">C4</text>
<text x="26.5" y="59.2">0.1u</text>
<text x="35.4" y="56.8">C22</text>
<text x="35.4" y="59.2">0.1u</text>
<text x="173.8" y="58.1">C34</text>
<text x="267.8" y="55.6">C37</text>
<text x="267.8" y="57.9">0.1u</text>
<text x="25.1" y="65.6">AVCC3v3</text>
<text x="173.8" y="60.4">0.1u</text>
<text x="26.5" y="69.5">C23</text>
<text x="26.5" y="71.9">0.1u</text>
<text x="167.2" y="70.7">DVDD1v8</text>
<text x="261.2" y="68.2">DVDD1v8</text>
<text x="132.9" y="75.8">DVDD1v8</text>
<text x="173.8" y="75.9">C35</text>
<text x="267.8" y="73.4">C38</text>
<text x="267.8" y="75.7">0.1u</text>
<text x="25.1" y="78.3">AVCC1v8</text>
<text x="26.5" y="82.2">C24</text>
<text x="35.4" y="82.2">C25</text>
<text x="139.5" y="81">C32</text>
<text x="139.5" y="83.3">0.1u</text>
<text x="173.8" y="78.2">0.1u</text>
<text x="26.5" y="84.6">0.1u</text>
<text x="35.4" y="84.6">0.1u</text>
<text x="123.2" y="88.5">C299</text>
<text x="167.6" y="87.9">DVDD3v3</text>
<text x="261.6" y="85.4">DVDD3v3</text>
<text x="25.1" y="92.3">AVCC3v3</text>
<text x="123.5" y="93.6">0.1u</text>
<text x="173.8" y="93.7">C36</text>
<text x="173.8" y="96">0.1u</text>
<text x="267.8" y="91.1">C39</text>
<text x="267.8" y="93.4">0.1u</text>
<text x="26.5" y="96.2">C26</text>
<text x="26.5" y="98.5">0.1u</text>
<text x="133" y="98.7">AVCC3v3</text>
<text x="25.1" y="105">AVCC1v8</text>
<text x="37.7" y="106.3">DVDD1v8</text>
<text x="134.4" y="102.6">C29</text>
<text x="134.4" y="104.9">0.1u</text>
<text x="261.2" y="103.7">DVDD1v8</text>
<text x="26.5" y="108.9">C27</text>
<text x="26.5" y="111.2">0.1u</text>
<text x="39.2" y="108.9">C28</text>
<text x="39.2" y="111.2">0.1u</text>
<text x="267.8" y="108.9">C40</text>
<text x="267.8" y="111.2">0.1u</text>
<text x="37.7" y="125">SN74LVC2G17</text>
<text x="42.5" y="122.6">U33</text>
<text x="99" y="125.3">C7</text>
<text x="139" y="125.3">C14</text>
<text x="183.5" y="125.3">C18</text>
<text x="31.5" y="131.7">1A</text>
<text x="54.9" y="131.7">1Y</text>
<text x="73.6" y="129.8">DVDD3v3</text>
<text x="92.9" y="130.5">R4</text>
<text x="98.4" y="130.4">10n</text>
<text x="133.6" y="130.5">R12</text>
<text x="139.1" y="130.4">10n</text>
<text x="178" y="130.5">R17</text>
<text x="183.5" y="130.4">10n</text>
<text x="31.5" y="134.2">GND</text>
<text x="31.5" y="136.8">2A</text>
<text x="53.9" y="134.2">Vcc</text>
<text x="54.9" y="136.8">2Y</text>
<text x="79.8" y="135.6">C334</text>
<text x="79.8" y="137.9">0.1u</text>
<text x="92.9" y="132.8">75</text>
<text x="133.6" y="132.8">75</text>
<text x="178" y="132.8">75</text>
<text x="99" y="139.3">C8</text>
<text x="139" y="139.3">C15</text>
<text x="183.5" y="139.3">C19</text>
<text x="92.9" y="144.5">R5</text>
<text x="92.9" y="146.8">75</text>
<text x="98.4" y="144.4">10n</text>
<text x="133.6" y="144.5">R13</text>
<text x="133.6" y="146.8">75</text>
<text x="139" y="148.2">C17</text>
<text x="139.1" y="144.4">10n</text>
<text x="144.1" y="148.2">R15</text>
<text x="178" y="144.5">R18</text>
<text x="178" y="146.8">75</text>
<text x="183.5" y="144.4">10n</text>
<text x="99" y="153.3">C9</text>
<text x="139.1" y="153.3">10n</text>
<text x="144.1" y="153.3">500</text>
<text x="183.5" y="153.3">C20</text>
<text x="37.7" y="160.6">SN74LVC2G17</text>
<text x="42.5" y="158.1">U32</text>
<text x="92.9" y="158.4">R6</text>
<text x="92.9" y="160.8">75</text>
<text x="98.4" y="158.3">10n</text>
<text x="139" y="158.3">C16</text>
<text x="178" y="158.4">R19</text>
<text x="178" y="160.8">75</text>
<text x="183.5" y="158.3">10n</text>
<text x="31.5" y="167.2">1A</text>
<text x="54.9" y="167.2">1Y</text>
<text x="73.6" y="165.4">DVDD3v3</text>
<text x="133.6" y="163.5">R14</text>
<text x="133.6" y="165.8">75</text>
<text x="139.1" y="163.4">10n</text>
<text x="31.5" y="169.8">GND</text>
<text x="31.5" y="172.3">2A</text>
<text x="53.9" y="169.8">Vcc</text>
<text x="54.9" y="172.3">2Y</text>
<text x="79.8" y="171.1">C333</text>
<text x="79.8" y="173.5">0.1u</text>
</g>
<g font-size="1.8">
<text x="40.6" y="46.7">AV3_B_AC</text>
<text x="40.6" y="51.8">AV3_G_AC</text>
<text x="40.6" y="62">AV3_R_AC</text>
<text x="119.4" y="64.5">AV1_VS_3v3</text>
<text x="119.4" y="62">AV1_HS_3v3</text>
<text x="40.6" y="67">AV2_B_AC</text>
<text x="40.6" y="77.2">AV2_GS_AC</text>
<text x="40.6" y="72.1">AV2_G_AC</text>
<text x="119.4" y="72.1">AV3_HS_3v3</text>
<text x="119.4" y="74.7">AV3_VS_3v3</text>
<text x="40.6" y="82.3">AV2_R_AC</text>
<text x="40.6" y="87.4">AV1_B_AC</text>
<text x="40.6" y="92.4">AV1_G_AC</text>
<text x="40.6" y="102.6">AV1_R_AC</text>
<text x="69.6" y="129.5" transform="rotate(-90 69.6 129.5)">AV1_HS_3v3</text>
<text x="104.1" y="126.7">AV1_R_AC</text>
<text x="144.8" y="126.7">AV2_R_AC</text>
<text x="189.2" y="126.7">AV3_R_AC</text>
<text x="104.1" y="140.7">AV1_G_AC</text>
<text x="144.8" y="140.7">AV2_G_AC</text>
<text x="189.2" y="140.7">AV3_G_AC</text>
<text x="69.6" y="148.6" transform="rotate(-90 69.6 148.6)">AV1_VS_3v3</text>
<text x="149.9" y="149.6">AV2_GS_AC</text>
<text x="104.1" y="154.7">AV1_B_AC</text>
<text x="189.2" y="154.7">AV3_B_AC</text>
<text x="144.8" y="159.8">AV2_B_AC</text>
<text x="69.6" y="165.1" transform="rotate(-90 69.6 165.1)">AV3_HS_3v3</text>
<text x="69.6" y="184.2" transform="rotate(-90 69.6 184.2)">AV3_VS_3v3</text>
</g>
</svg>
